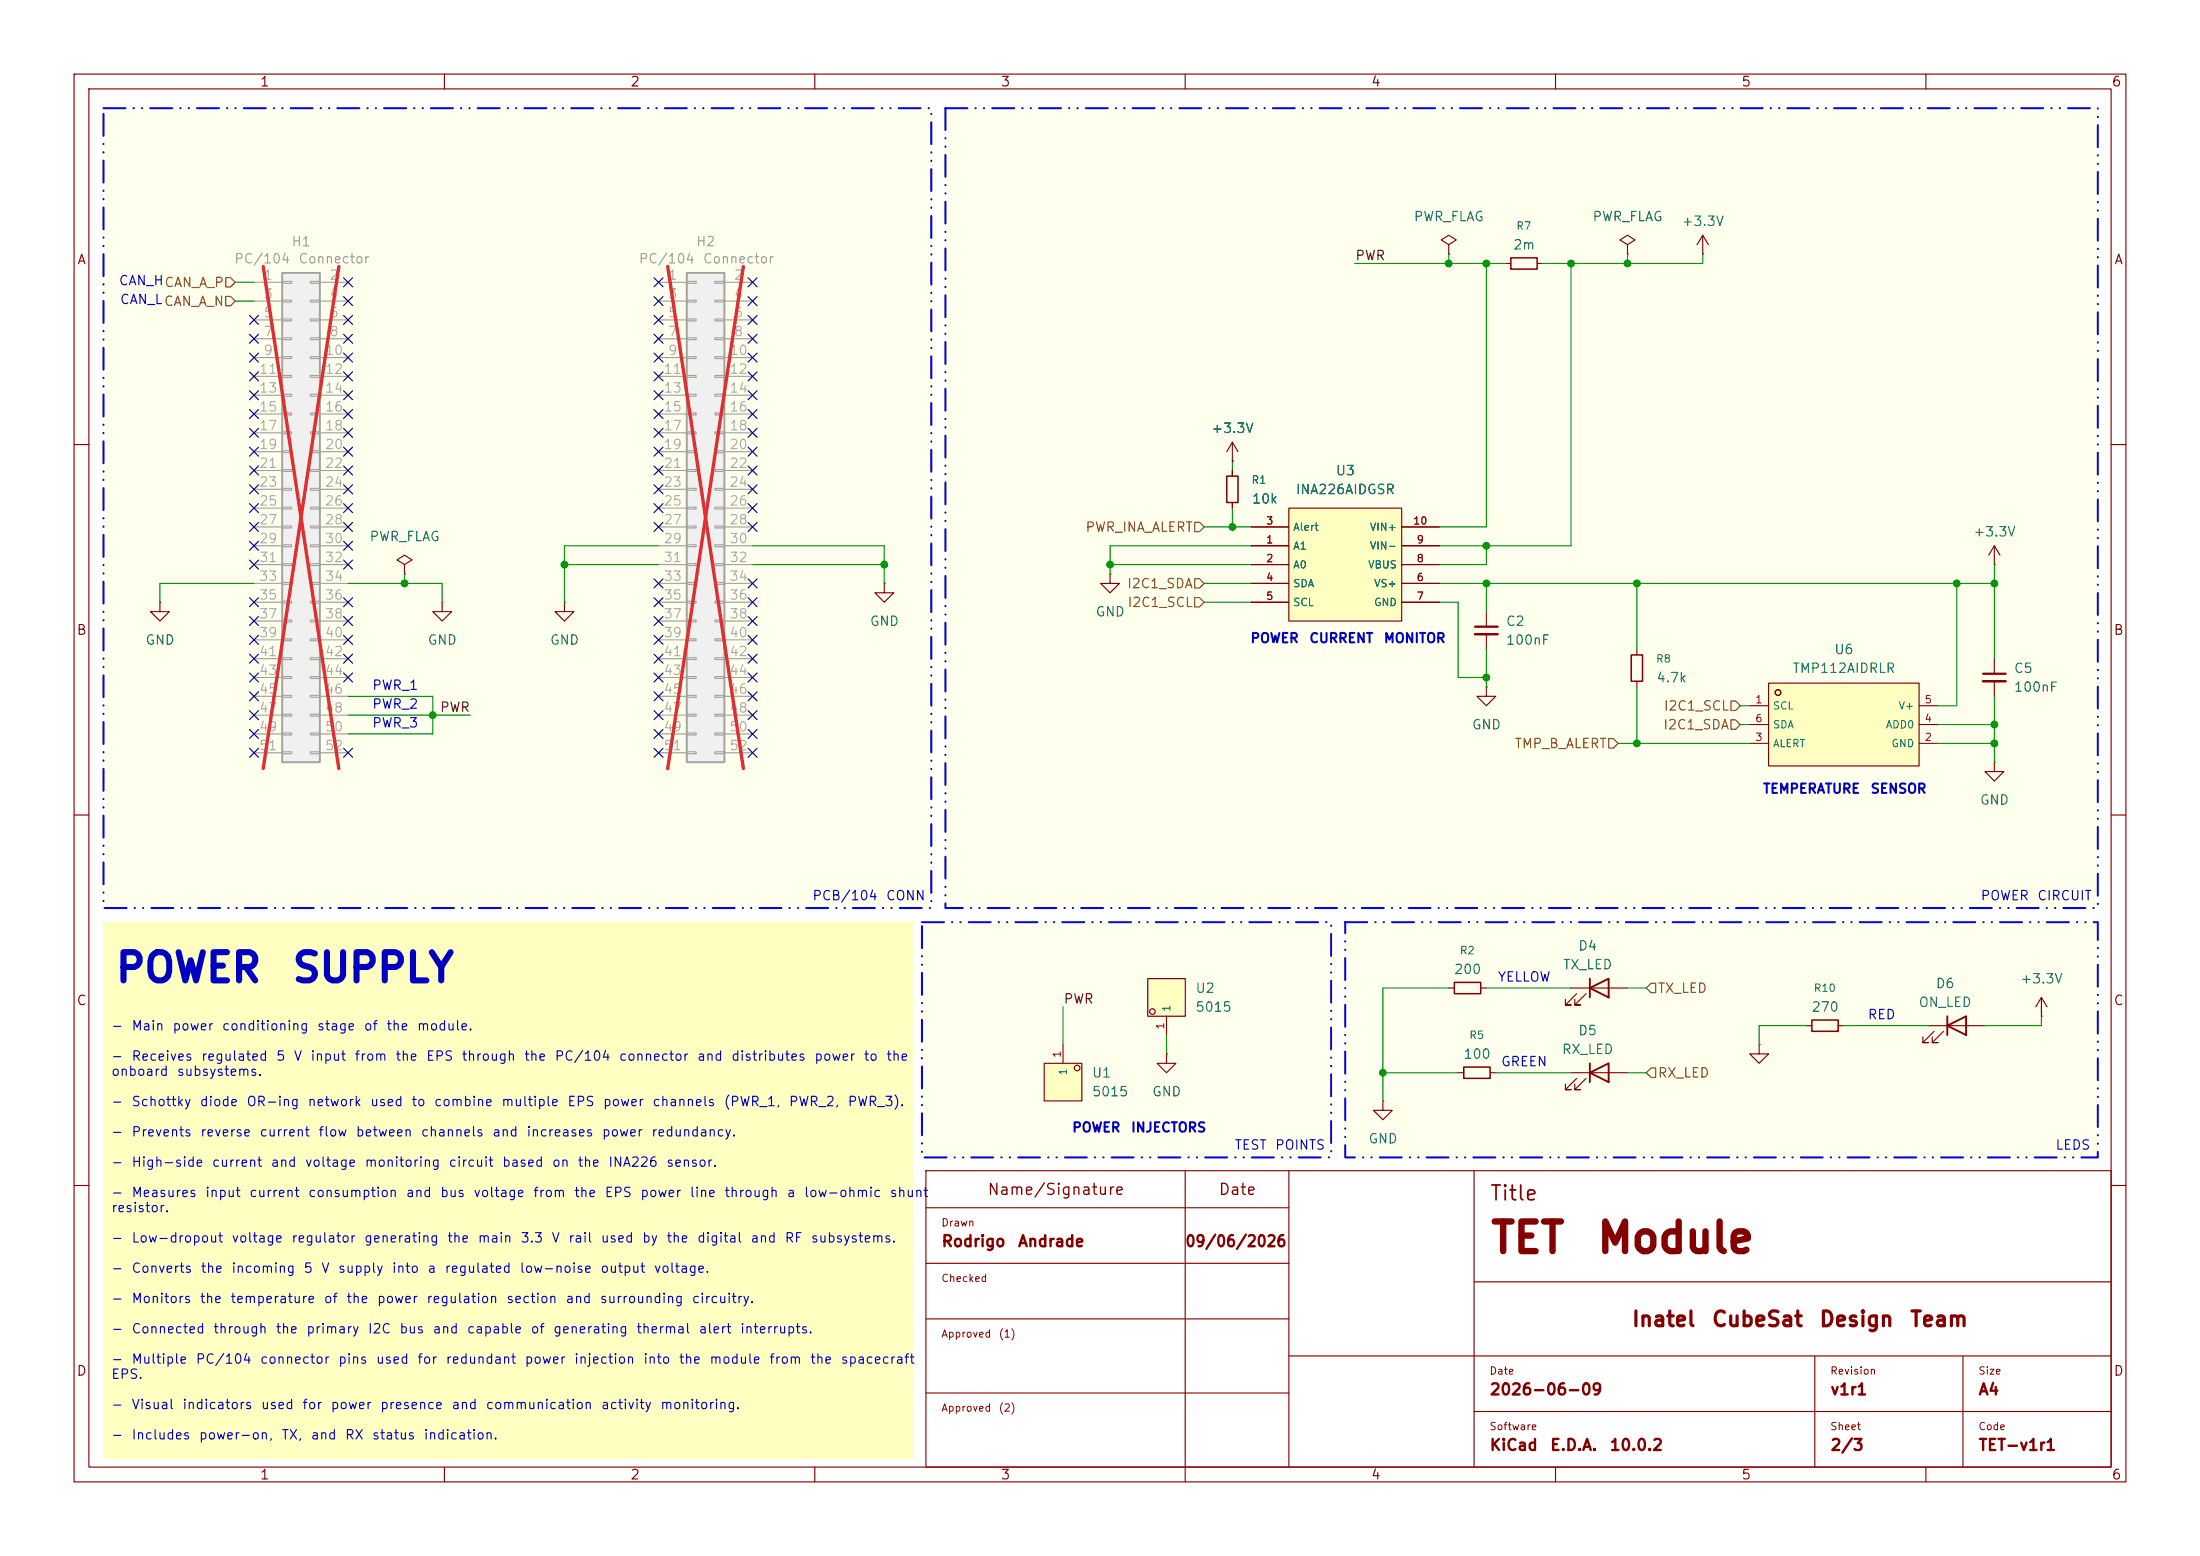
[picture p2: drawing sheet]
<svg xmlns="http://www.w3.org/2000/svg" width="297mm" height="210mm" viewBox="0 0 297 210" stroke-linecap="round" stroke-linejoin="round" font-family="sans-serif">
<g fill="none" stroke="#840000" stroke-width=".15">
<path d="M10 10h277v190h-277zM12 12h273v186h-273zM60 10v2M110 10v2M160 10v2M210 10v2M260 10v2M10 60h2M285 60h2M10 110h2M285 110h2M125 158h160v40h-160z"/>
<path d="M160 158v42M174 158v40M199 158v40M10 160h2M125 163h49M125 170.5h49M125 178h49M199 173h86M285 160h2M60 198v2M110 198v2M125 188h49"/>
<path d="M174 183h111M199 190.5h86M210 198v2M245 183v15M260 198v2M265 183v15"/>
</g>
<g fill="#ffffed">
<path d="M124.5 124.5h55.2v31.7h-55.2z"/>
<path d="M127.6 14.6h155.6v108h-155.6z"/>
</g>
<path d="M14 124.5h109.2v72.4h-109.2z" fill="#ffffc2"/>
<g fill="#ffffed">
<path d="M181.6 124.5h101.6v31.7h-101.6z"/>
<path d="M14 14.6h111.7v108h-111.7z"/>
</g>
<path d="M54.6 76.2l1-.6-1-.7-1 .7 1 .6v1.3M54.6 77.5h.1M149.9 77.5v1.2h1.2l-1.2 1.3-1.3-1.3h1.3M149.9 77.5h.1M76.2 81.3v1.3h1.3l-1.3 1.2-1.3-1.2h1.3M76.2 81.3h.1M196.8 144.8h.8M201.2 144.8h.7" fill="none" stroke="#840000" stroke-width=".15"/>
<path d="M197.6 144h3.6v1.5h-3.6z" fill="none" stroke="#840000" stroke-width=".2"/>
<path d="M38.1 36.8h5.1v66.1h-5.1z" fill="#f0f0f0"/>
<path d="M38.1 36.8h5.1v66.1h-5.1z" fill="none" stroke="#a1a1a1" stroke-width=".25"/>
<g fill="none" stroke="#a1a1a1" stroke-width=".15">
<path d="M34.3 38.1h3.8M38.1 38h1.3v.2h-1.3zM41.9 38h1.3v.2h-1.3zM43.2 38.1h3.8M34.3 40.6h3.8M34.3 43.2h3.8M34.3 45.7h3.8M34.3 48.3h3.8M34.3 50.8h3.8M34.3 53.3h3.8M34.3 55.9h3.8M34.3 58.4h3.8"/>
<path d="M38.1 40.5h1.3v.3h-1.3zM38.1 43.1h1.3v.2h-1.3zM38.1 45.6h1.3v.2h-1.3zM38.1 48.1h1.3v.3h-1.3zM38.1 50.7h1.3v.2h-1.3zM38.1 53.2h1.3v.3h-1.3zM38.1 55.8h1.3v.2h-1.3zM38.1 58.3h1.3v.2h-1.3zM41.9 40.5h1.3v.3h-1.3zM41.9 43.1h1.3v.2h-1.3zM41.9 45.6h1.3v.2h-1.3zM41.9 48.1h1.3v.3h-1.3z"/>
<path d="M41.9 50.7h1.3v.2h-1.3zM41.9 53.2h1.3v.3h-1.3zM41.9 55.8h1.3v.2h-1.3zM41.9 58.3h1.3v.2h-1.3zM43.2 40.6h3.8M43.2 43.2h3.8M43.2 45.7h3.8M43.2 48.3h3.8M43.2 50.8h3.8M43.2 53.3h3.8M43.2 55.9h3.8M43.2 58.4h3.8"/>
<path d="M34.3 61h3.8M34.3 63.5h3.8M34.3 66h3.8M34.3 68.6h3.8M34.3 71.1h3.8M34.3 73.7h3.8M34.3 76.2h3.8M34.3 78.7h3.8M38.1 60.8h1.3v.3h-1.3zM38.1 63.4h1.3v.2h-1.3zM38.1 65.9h1.3v.3h-1.3zM38.1 68.5h1.3v.2h-1.3z"/>
<path d="M38.1 71h1.3v.2h-1.3zM38.1 73.5h1.3v.3h-1.3zM38.1 76.1h1.3v.2h-1.3zM38.1 78.6h1.3v.3h-1.3zM41.9 60.8h1.3v.3h-1.3zM41.9 63.4h1.3v.2h-1.3zM41.9 65.9h1.3v.3h-1.3zM41.9 68.5h1.3v.2h-1.3zM41.9 71h1.3v.2h-1.3zM41.9 73.5h1.3v.3h-1.3zM41.9 76.1h1.3v.2h-1.3zM41.9 78.6h1.3v.3h-1.3z"/>
<path d="M43.2 61h3.8M43.2 63.5h3.8M43.2 66h3.8M43.2 68.6h3.8M43.2 71.1h3.8M43.2 73.7h3.8M43.2 76.2h3.8M43.2 78.7h3.8M34.3 81.3h3.8M34.3 83.8h3.8M34.3 86.4h3.8M34.3 88.9h3.8"/>
<path d="M34.3 91.4h3.8M34.3 94h3.8M34.3 96.5h3.8M34.3 99.1h3.8M38.1 81.2h1.3v.2h-1.3zM38.1 83.7h1.3v.2h-1.3zM38.1 86.2h1.3v.3h-1.3zM38.1 88.8h1.3v.2h-1.3zM38.1 91.3h1.3v.3h-1.3zM38.1 93.9h1.3v.2h-1.3zM38.1 96.4h1.3v.2h-1.3zM38.1 98.9h1.3v.3h-1.3z"/>
<path d="M41.9 81.2h1.3v.2h-1.3zM41.9 83.7h1.3v.2h-1.3zM41.9 86.2h1.3v.3h-1.3zM41.9 88.8h1.3v.2h-1.3zM41.9 91.3h1.3v.3h-1.3zM41.9 93.9h1.3v.2h-1.3zM41.9 96.4h1.3v.2h-1.3zM41.9 98.9h1.3v.3h-1.3zM43.2 81.3h3.8M43.2 83.8h3.8M43.2 86.4h3.8M43.2 88.9h3.8"/>
<path d="M43.2 91.4h3.8M43.2 94h3.8M43.2 96.5h3.8M43.2 99.1h3.8M34.3 101.6h3.8M38.1 101.5h1.3v.2h-1.3zM41.9 101.5h1.3v.2h-1.3zM43.2 101.6h3.8"/>
</g>
<path d="M35.5 36l10.2 67.7M45.7 36l-10.2 67.7" fill="none" stroke="#e12e31" stroke-width=".46"/>
<path d="M196.3 132.6h3.6v1.5h-3.6z" fill="none" stroke="#840000" stroke-width=".2"/>
<path d="M21.6 81.3v1.3h1.3l-1.3 1.2-1.3-1.2h1.3M21.6 81.3h.1M195.6 133.4h.7M199.9 133.4h.8M260.3 138.4h7.7M261.1 139.2l-1.5 1.5h.7h-.7v-.7M262.4 139.2l-1.5 1.5h.7h-.7v-.7" fill="none" stroke="#840000" stroke-width=".15"/>
<path d="M262.9 138.4l2.5-1.2v2.5zM262.9 137.2v2.5" fill="none" stroke="#840000" stroke-width=".25"/>
<path d="M141 143.5h5v5.1h-5z" fill="#ffffc2"/>
<circle cx="145.4" cy="144.1" r=".38" fill="#ffffc2" stroke="#ffffc2" stroke-width=".14"/>
<g fill="none" stroke="#840000" stroke-width=".15">
<path d="M200.7 92.7v1.3h1.2l-1.2 1.3-1.3-1.3h1.3M200.7 92.7h.1M200.7 82.6v2M200.7 85.6v2M141 143.5h5v5.1h-5zM143.5 141v2.5M157.5 142.2v1.3h1.2l-1.2 1.3-1.3-1.3h1.3M157.5 142.2h.1"/>
<circle cx="145.4" cy="144.1" r=".38"/>
</g>
<path d="M199.1 84.6h3.1" fill="none" stroke="#840000" stroke-width=".3"/>
<path d="M199.1 85.6h3.1" fill="none" stroke="#840000" stroke-width=".33"/>
<path d="M154.9 132.1h5.1v5.1h-5.1z" fill="#ffffc2"/>
<circle cx="155.6" cy="136.5" r=".38" fill="#ffffc2" stroke="#ffffc2" stroke-width=".14"/>
<g fill="none" stroke="#840000" stroke-width=".15">
<path d="M229.9 34.3h.1M229.9 31.8l-.8 1.2M229.9 31.8l.7 1.2M229.9 31.8v2.5M119.4 78.7v1.3h1.2l-1.2 1.3-1.3-1.3h1.3M119.4 78.7h.1M59.7 81.3v1.3h1.3l-1.3 1.2-1.3-1.2h1.3M59.7 81.3h.1M154.9 132.1h5.1v5.1h-5.1zM157.5 137.2v2.5M186.7 148.6v1.3h1.3l-1.3 1.2-1.3-1.2h1.3M186.7 148.6h.1"/>
<circle cx="155.6" cy="136.5" r=".38"/>
</g>
<path d="M92.7 36.8h5.1v66.1h-5.1z" fill="#f0f0f0"/>
<path d="M92.7 36.8h5.1v66.1h-5.1z" fill="none" stroke="#a1a1a1" stroke-width=".25"/>
<g fill="none" stroke="#a1a1a1" stroke-width=".15">
<path d="M88.9 38.1h3.8M92.7 38h1.3v.2h-1.3zM96.5 38h1.3v.2h-1.3zM97.8 38.1h3.8M88.9 40.6h3.8M88.9 43.2h3.8M88.9 45.7h3.8M88.9 48.3h3.8M88.9 50.8h3.8M88.9 53.3h3.8M88.9 55.9h3.8M88.9 58.4h3.8"/>
<path d="M92.7 40.5h1.3v.3h-1.3zM92.7 43.1h1.3v.2h-1.3zM92.7 45.6h1.3v.2h-1.3zM92.7 48.1h1.3v.3h-1.3zM92.7 50.7h1.3v.2h-1.3zM92.7 53.2h1.3v.3h-1.3zM92.7 55.8h1.3v.2h-1.3zM92.7 58.3h1.3v.2h-1.3zM96.5 40.5h1.3v.3h-1.3zM96.5 43.1h1.3v.2h-1.3zM96.5 45.6h1.3v.2h-1.3zM96.5 48.1h1.3v.3h-1.3z"/>
<path d="M96.5 50.7h1.3v.2h-1.3zM96.5 53.2h1.3v.3h-1.3zM96.5 55.8h1.3v.2h-1.3zM96.5 58.3h1.3v.2h-1.3zM97.8 40.6h3.8M97.8 43.2h3.8M97.8 45.7h3.8M97.8 48.3h3.8M97.8 50.8h3.8M97.8 53.3h3.8M97.8 55.9h3.8M97.8 58.4h3.8"/>
<path d="M88.9 61h3.8M88.9 63.5h3.8M88.9 66h3.8M88.9 68.6h3.8M88.9 71.1h3.8M88.9 73.7h3.8M88.9 76.2h3.8M88.9 78.7h3.8M92.7 60.8h1.3v.3h-1.3zM92.7 63.4h1.3v.2h-1.3zM92.7 65.9h1.3v.3h-1.3zM92.7 68.5h1.3v.2h-1.3z"/>
<path d="M92.7 71h1.3v.2h-1.3zM92.7 73.5h1.3v.3h-1.3zM92.7 76.1h1.3v.2h-1.3zM92.7 78.6h1.3v.3h-1.3zM96.5 60.8h1.3v.3h-1.3zM96.5 63.4h1.3v.2h-1.3zM96.5 65.9h1.3v.3h-1.3zM96.5 68.5h1.3v.2h-1.3zM96.5 71h1.3v.2h-1.3zM96.5 73.5h1.3v.3h-1.3zM96.5 76.1h1.3v.2h-1.3zM96.5 78.6h1.3v.3h-1.3z"/>
<path d="M97.8 61h3.8M97.8 63.5h3.8M97.8 66h3.8M97.8 68.6h3.8M97.8 71.1h3.8M97.8 73.7h3.8M97.8 76.2h3.8M97.8 78.7h3.8M88.9 81.3h3.8M88.9 83.8h3.8M88.9 86.4h3.8M88.9 88.9h3.8"/>
<path d="M88.9 91.4h3.8M88.9 94h3.8M88.9 96.5h3.8M88.9 99.1h3.8M92.7 81.2h1.3v.2h-1.3zM92.7 83.7h1.3v.2h-1.3zM92.7 86.2h1.3v.3h-1.3zM92.7 88.8h1.3v.2h-1.3zM92.7 91.3h1.3v.3h-1.3zM92.7 93.9h1.3v.2h-1.3zM92.7 96.4h1.3v.2h-1.3zM92.7 98.9h1.3v.3h-1.3z"/>
<path d="M96.5 81.2h1.3v.2h-1.3zM96.5 83.7h1.3v.2h-1.3zM96.5 86.2h1.3v.3h-1.3zM96.5 88.8h1.3v.2h-1.3zM96.5 91.3h1.3v.3h-1.3zM96.5 93.9h1.3v.2h-1.3zM96.5 96.4h1.3v.2h-1.3zM96.5 98.9h1.3v.3h-1.3zM97.8 81.3h3.8M97.8 83.8h3.8M97.8 86.4h3.8M97.8 88.9h3.8"/>
<path d="M97.8 91.4h3.8M97.8 94h3.8M97.8 96.5h3.8M97.8 99.1h3.8M88.9 101.6h3.8M92.7 101.5h1.3v.2h-1.3zM96.5 101.5h1.3v.2h-1.3zM97.8 101.6h3.8"/>
</g>
<path d="M90.1 36l10.3 67.7M100.4 36l-10.3 67.7" fill="none" stroke="#e12e31" stroke-width=".46"/>
<path d="M204 34.8h3.5v1.5h-3.5z" fill="none" stroke="#840000" stroke-width=".2"/>
<path d="M203.2 35.6h.8M207.5 35.6h.8M275.6 137.2h.1M275.6 134.6l-.8 1.3M275.6 134.6l.8 1.3M275.6 134.6v2.6" fill="none" stroke="#840000" stroke-width=".15"/>
<path d="M238.8 92.2h20.3v11.2h-20.3z" fill="#ffffc2"/>
<circle cx="240" cy="93.5" r=".38" fill="#ffffc2" stroke="#ffffc2" stroke-width=".14"/>
<g fill="none" stroke="#840000" stroke-width=".15">
<path d="M195.6 33l1-.6-1-.6-1 .6 1 .6v1.3M195.6 34.3h.1M219.7 33l1-.6-1-.6-1 .6 1 .6v1.3M219.7 34.3h.1M166.4 59.7l-.8 1.3M166.4 59.7l.7 1.3M166.4 59.7v2.5M166.4 62.2h.1M166.4 63.5v.8M166.4 67.8v.8M269.2 76.2h.1M269.2 73.7v2.5"/>
<path d="M269.2 73.7l-.7 1.2M269.2 73.7l.8 1.2M221 87.6v.8M221 91.9v.8M236.2 95.3h2.6M236.2 97.8h2.6M238.8 92.2h20.3v11.2h-20.3zM259.1 95.3h2.5M259.1 97.8h2.5M269.2 88.9v2M269.2 91.9v2.1M236.2 100.3h2.6"/>
<path d="M259.1 100.3h2.5M269.2 102.9v1.2h1.3l-1.3 1.3-1.2-1.3h1.2M269.2 102.9h.1"/>
<circle cx="240" cy="93.5" r=".38"/>
</g>
<path d="M267.7 90.9h3.1" fill="none" stroke="#840000" stroke-width=".3"/>
<path d="M267.7 91.9h3.1" fill="none" stroke="#840000" stroke-width=".33"/>
<path d="M165.6 64.3h1.5v3.5h-1.5zM220.2 88.4h1.5v3.5h-1.5z" fill="none" stroke="#840000" stroke-width=".2"/>
<path d="M174 68.6h15.2v15.2h-15.2z" fill="#ffffc2"/>
<g fill="none" stroke="#840000" stroke-width=".15">
<path d="M166.4 62.2h.1M166.4 63.5v.8M166.4 67.8v.8M168.9 73.7h5.1M168.9 76.2h5.1M168.9 71.1h5.1M168.9 78.7h5.1M174 68.6h15.2v15.2h-15.2zM189.2 73.7h5.1M189.2 76.2h5.1M189.2 71.1h5.1M189.2 78.7h5.1"/>
<path d="M168.9 81.3h5.1M189.2 81.3h5.1M212.1 133.4h7.6M212.9 134.1l-1.6 1.5h.8h-.8v-.7M214.1 134.1l-1.5 1.5h.8h-.8v-.7M243.8 138.4h.8M248.2 138.4h.7M212.1 144.8h7.6M212.9 145.5l-1.6 1.6h.8h-.8v-.8M214.1 145.5l-1.5 1.6h.8h-.8v-.8M237.5 141v1.2h1.3l-1.3 1.3-1.3-1.3h1.3M237.5 141h.1"/>
</g>
<path d="M214.6 133.4l2.6-1.3v2.5zM214.6 132.1v2.5M214.6 144.8l2.6-1.3v2.6zM214.6 143.5v2.6" fill="none" stroke="#840000" stroke-width=".25"/>
<path d="M244.6 137.7h3.6v1.5h-3.6z" fill="none" stroke="#840000" stroke-width=".2"/>
<path d="M30.5 37.5h.6l.6 .6-.6 .6h-.6zM30.5 40h.6l.6 .6-.6 .7h-.6zM161.3 70.5h.6l.7 .6-.7 .7h-.6zM161.3 78.1h.6l.7 .6-.7 .7h-.6zM161.3 80.6h.6l.7 .7-.7 .6h-.6zM217.2 99.7h.6l.6 .6-.6 .7h-.6zM233.7 94.6h.6l.6 .7-.6 .6h-.6zM233.7 97.2h.6l.6 .6-.6 .6h-.6zM222.9 132.7h.6v1.3h-.6l-.7-.6zM222.9 144.1h.6v1.3h-.6l-.7-.6z" fill="none" stroke="#725600" stroke-width=".15"/>
<g fill="none" stroke="#009600" stroke-width=".15">
<path d="M31.7 38.1h2.6M182.9 35.6h20.3M195.6 34.3v1.3M200.7 35.6v35.5h-6.4M212.1 35.6v38.1h-17.8M219.7 34.3v1.3M229.9 34.3v1.3h-21.6M31.7 40.6h2.6M34.3 78.7h-12.7v2.6M47 78.7h12.7v2.6M54.6 77.5v1.2M76.2 76.2h12.7"/>
<path d="M88.9 73.7h-12.7v7.6M101.6 73.7h17.8v5M101.6 76.2h17.8M149.9 76.2h19M162.6 78.7h6.3M162.6 71.1h6.3M166.4 62.2v1.3M166.4 68.6v2.5M168.9 73.7h-19v3.8M194.3 78.7h74.9M200.7 73.7v2.5h-6.4M200.7 78.7v3.9"/>
<path d="M221 78.7v8.9M264.2 78.7v16.6h-2.6M269.2 76.2v12.7M47 94h11.4v5.1h-11.4M47 96.5h16.5M162.6 81.3h6.3M194.3 81.3h2.5v10.1h3.9M200.7 87.6v5.1M221 92.7v7.6M234.9 97.8h1.3M234.9 95.3h1.3M261.6 97.8h7.6"/>
<path d="M269.2 94v8.9M218.4 100.3h17.8M261.6 100.3h7.6M143.5 135.9v5.1M157.5 139.7v2.5M195.6 133.4h-8.9v15.2M200.7 133.4h11.4M219.7 133.4h2.5M243.8 138.4h-6.3v2.6M248.9 138.4h11.4M275.6 137.2v1.2h-7.6M186.7 144.8h10.1"/>
<path d="M201.9 144.8h10.2M219.7 144.8h2.5"/>
</g>
<g fill="none" stroke="#000084" stroke-width=".15">
<path d="M46.4 37.5l1.2 1.2M47.6 37.5l-1.2 1.2M88.3 37.5l1.2 1.2M89.5 37.5l-1.2 1.2M101 37.5l1.2 1.2M102.2 37.5l-1.2 1.2M33.7 47.7l1.2 1.2M33.7 50.2l1.2 1.2M33.7 52.7l1.2 1.2M33.7 42.6l1.2 1.2M33.7 57.8l1.2 1.2M33.7 45.1l1.2 1.2"/>
<path d="M33.7 55.3l1.2 1.2M34.9 47.7l-1.2 1.2M34.9 50.2l-1.2 1.2M34.9 57.8l-1.2 1.2M34.9 45.1l-1.2 1.2M34.9 55.3l-1.2 1.2M34.9 52.7l-1.2 1.2M34.9 42.6l-1.2 1.2M46.4 57.8l1.2 1.2M46.4 55.3l1.2 1.2M46.4 50.2l1.2 1.2M46.4 45.1l1.2 1.2"/>
<path d="M46.4 52.7l1.2 1.2M46.4 47.7l1.2 1.2M46.4 40l1.2 1.2M46.4 42.6l1.2 1.2M47.6 57.8l-1.2 1.2M47.6 55.3l-1.2 1.2M47.6 50.2l-1.2 1.2M47.6 52.7l-1.2 1.2M47.6 45.1l-1.2 1.2M47.6 47.7l-1.2 1.2M47.6 42.6l-1.2 1.2M47.6 40l-1.2 1.2"/>
<path d="M88.3 40l1.2 1.2M88.3 42.6l1.2 1.2M88.3 45.1l1.2 1.2M88.3 57.8l1.2 1.2M88.3 47.7l1.2 1.2M88.3 55.3l1.2 1.2M88.3 50.2l1.2 1.2M88.3 52.7l1.2 1.2M89.5 50.2l-1.2 1.2M89.5 40l-1.2 1.2M89.5 42.6l-1.2 1.2M89.5 45.1l-1.2 1.2"/>
<path d="M89.5 57.8l-1.2 1.2M89.5 52.7l-1.2 1.2M89.5 55.3l-1.2 1.2M89.5 47.7l-1.2 1.2M101 42.6l1.2 1.2M101 52.7l1.2 1.2M101 45.1l1.2 1.2M101 57.8l1.2 1.2M101 55.3l1.2 1.2M101 40l1.2 1.2M101 50.2l1.2 1.2M101 47.7l1.2 1.2"/>
<path d="M102.2 42.6l-1.2 1.2M102.2 52.7l-1.2 1.2M102.2 45.1l-1.2 1.2M102.2 57.8l-1.2 1.2M102.2 50.2l-1.2 1.2M102.2 47.7l-1.2 1.2M102.2 55.3l-1.2 1.2M102.2 40l-1.2 1.2M33.7 60.4l1.2 1.2M33.7 73.1l1.2 1.2M33.7 68l1.2 1.2M33.7 62.9l1.2 1.2"/>
<path d="M33.7 65.4l1.2 1.2M33.7 75.6l1.2 1.2M33.7 70.5l1.2 1.2M34.9 75.6l-1.2 1.2M34.9 70.5l-1.2 1.2M34.9 60.4l-1.2 1.2M34.9 73.1l-1.2 1.2M34.9 68l-1.2 1.2M34.9 62.9l-1.2 1.2M34.9 65.4l-1.2 1.2M46.4 68l1.2 1.2M46.4 62.9l1.2 1.2"/>
<path d="M46.4 73.1l1.2 1.2M46.4 65.4l1.2 1.2M46.4 75.6l1.2 1.2M46.4 70.5l1.2 1.2M46.4 60.4l1.2 1.2M47.6 68l-1.2 1.2M47.6 62.9l-1.2 1.2M47.6 73.1l-1.2 1.2M47.6 65.4l-1.2 1.2M47.6 75.6l-1.2 1.2M47.6 70.5l-1.2 1.2M47.6 60.4l-1.2 1.2"/>
<path d="M88.3 65.4l1.2 1.2M88.3 78.1l1.2 1.2M88.3 70.5l1.2 1.2M88.3 68l1.2 1.2M88.3 62.9l1.2 1.2M88.3 60.4l1.2 1.2M89.5 65.4l-1.2 1.2M89.5 78.1l-1.2 1.2M89.5 70.5l-1.2 1.2M89.5 68l-1.2 1.2M89.5 62.9l-1.2 1.2M89.5 60.4l-1.2 1.2"/>
<path d="M101 68l1.2 1.2M101 78.1l1.2 1.2M101 65.4l1.2 1.2M101 62.9l1.2 1.2M101 70.5l1.2 1.2M101 60.4l1.2 1.2M102.2 70.5l-1.2 1.2M102.2 68l-1.2 1.2M102.2 78.1l-1.2 1.2M102.2 65.4l-1.2 1.2M102.2 62.9l-1.2 1.2M102.2 60.4l-1.2 1.2"/>
<path d="M33.7 95.9l1.2 1.2M33.7 88.3l1.2 1.2M33.7 90.8l1.2 1.2M33.7 85.8l1.2 1.2M33.7 93.4l1.2 1.2M33.7 80.7l1.2 1.2M33.7 83.2l1.2 1.2M33.7 98.5l1.2 1.2M34.9 80.7l-1.2 1.2M34.9 85.8l-1.2 1.2M34.9 88.3l-1.2 1.2M34.9 83.2l-1.2 1.2"/>
<path d="M34.9 95.9l-1.2 1.2M34.9 90.8l-1.2 1.2M34.9 93.4l-1.2 1.2M34.9 98.5l-1.2 1.2M46.4 80.7l1.2 1.2M46.4 83.2l1.2 1.2M46.4 90.8l1.2 1.2M46.4 88.3l1.2 1.2M46.4 85.8l1.2 1.2M47.6 83.2l-1.2 1.2M47.6 80.7l-1.2 1.2M47.6 90.8l-1.2 1.2"/>
<path d="M47.6 88.3l-1.2 1.2M47.6 85.8l-1.2 1.2M88.3 80.7l1.2 1.2M88.3 83.2l1.2 1.2M88.3 88.3l1.2 1.2M88.3 85.8l1.2 1.2M88.3 98.5l1.2 1.2M88.3 90.8l1.2 1.2M88.3 95.9l1.2 1.2M88.3 93.4l1.2 1.2M89.5 80.7l-1.2 1.2M89.5 83.2l-1.2 1.2"/>
<path d="M89.5 88.3l-1.2 1.2M89.5 93.4l-1.2 1.2M89.5 98.5l-1.2 1.2M89.5 90.8l-1.2 1.2M89.5 85.8l-1.2 1.2M89.5 95.9l-1.2 1.2M101 95.9l1.2 1.2M101 80.7l1.2 1.2M101 85.8l1.2 1.2M101 93.4l1.2 1.2M101 83.2l1.2 1.2M101 88.3l1.2 1.2"/>
<path d="M101 90.8l1.2 1.2M101 98.5l1.2 1.2M102.2 80.7l-1.2 1.2M102.2 85.8l-1.2 1.2M102.2 88.3l-1.2 1.2M102.2 93.4l-1.2 1.2M102.2 83.2l-1.2 1.2M102.2 90.8l-1.2 1.2M102.2 95.9l-1.2 1.2M102.2 98.5l-1.2 1.2M33.7 101l1.2 1.2M34.9 101l-1.2 1.2"/>
<path d="M46.4 101l1.2 1.2M47.6 101l-1.2 1.2M88.3 101l1.2 1.2M89.5 101l-1.2 1.2M101 101l1.2 1.2M102.2 101l-1.2 1.2"/>
</g>
<path d="M14 14.6h111.7v108h-111.7zM127.6 14.6h155.6v108h-155.6zM124.5 124.5h55.2v31.7h-55.2zM181.6 124.5h101.6v31.7h-101.6z" fill="none" stroke="#00f" stroke-width=".27" stroke-dasharray="3 1.1 .1 1.1 .1 1.1"/>
<g fill="#009600" stroke="#009600" stroke-width=".14">
<circle cx="200.7" cy="78.7" r=".46"/>
<circle cx="200.7" cy="91.4" r=".46"/>
<circle cx="166.4" cy="71.1" r=".46"/>
<circle cx="149.9" cy="76.2" r=".46"/>
<circle cx="200.7" cy="73.7" r=".46"/>
<circle cx="186.7" cy="144.8" r=".46"/>
<circle cx="54.6" cy="78.7" r=".46"/>
<circle cx="58.4" cy="96.5" r=".46"/>
<circle cx="76.2" cy="76.2" r=".46"/>
<circle cx="119.4" cy="76.2" r=".46"/>
<circle cx="221" cy="100.3" r=".46"/>
<circle cx="269.2" cy="97.8" r=".46"/>
<circle cx="264.2" cy="78.7" r=".46"/>
<circle cx="269.2" cy="100.3" r=".46"/>
<circle cx="269.2" cy="78.7" r=".46"/>
<circle cx="219.7" cy="35.6" r=".46"/>
<circle cx="200.7" cy="35.6" r=".46"/>
<circle cx="195.6" cy="35.6" r=".46"/>
<circle cx="212.1" cy="35.6" r=".46"/>
<circle cx="221" cy="78.7" r=".46"/>
</g>
<g font-size="4" fill="#840000">
<text x="201" y="170.1">TET</text>
<text x="215.4" y="170.1">Module</text>
</g>
<g font-size="3.8" fill="#0000c2">
<text x="15.4" y="133.5">POWER</text>
<text x="39.2" y="133.5">SUPPLY</text>
</g>
<g font-size="2" fill="#840000">
<text x="201" y="162.5">Title</text>
<text x="220.2" y="179.5">Inatel</text>
<text x="231" y="179.5">CubeSat</text>
<text x="245.5" y="179.5">Design</text>
<text x="257.7" y="179.5">Team</text>
</g>
<g font-size="1.5" fill="#840000">
<text x="133.2" y="161.7">Name/Signature</text>
<text x="164.4" y="161.7">Date</text>
<text x="127" y="168.7">Rodrigo</text>
<text x="137.3" y="168.7">Andrade</text>
<text x="159.9" y="168.7">09/06/2026</text>
<text x="201" y="188.7">2026-06-09</text>
<text x="247" y="188.7">v1r1</text>
<text x="267" y="188.7">A4</text>
<text x="201" y="196.2">KiCad</text>
<text x="209.2" y="196.2">E.D.A.</text>
<text x="217.2" y="196.2">10.0.2</text>
<text x="247" y="196.2">2/3</text>
<text x="267" y="196.2">TET-v1r1</text>
</g>
<g font-size="1.3" fill="#840000">
<text x="35" y="12">1</text>
<text x="85" y="12">2</text>
<text x="135" y="12">3</text>
<text x="185" y="12">4</text>
<text x="235" y="12">5</text>
<text x="285" y="12">6</text>
<text x="10.3" y="36">A</text>
<text x="285.3" y="36">A</text>
<text x="10.3" y="86">B</text>
<text x="285.3" y="86">B</text>
<text x="10.3" y="136">C</text>
<text x="285.3" y="136">C</text>
<text x="10.3" y="186">D</text>
<text x="285.3" y="186">D</text>
<text x="35" y="200">1</text>
<text x="85" y="200">2</text>
<text x="135" y="200">3</text>
<text x="185" y="200">4</text>
<text x="235" y="200">5</text>
<text x="285" y="200">6</text>
</g>
<g font-size="1.3" fill="#989898">
<text x="31.5" y="35.9">PC/104</text>
<text x="39.3" y="33.6">H1</text>
<text x="40.2" y="35.9">Connector</text>
<text x="86.1" y="35.9">PC/104</text>
<text x="93.9" y="33.6">H2</text>
<text x="94.8" y="35.9">Connector</text>
</g>
<g font-size="1.3" fill="#0f0f0f">
<text x="182.9" y="35.4">PWR</text>
<text x="59.3" y="96.4">PWR</text>
<text x="143.5" y="135.8">PWR</text>
</g>
<g font-size="1.3" fill="#006464">
<text x="190.8" y="30.2">PWR_FLAG</text>
<text x="204.2" y="34">2m</text>
<text x="214.9" y="30.2">PWR_FLAG</text>
<text x="226.9" y="30.8">+3.3V</text>
<text x="163.4" y="58.8">+3.3V</text>
<text x="180.2" y="64.5">U3</text>
<text x="168.9" y="68.3">10k</text>
<text x="174.8" y="67">INA226AIDGSR</text>
<text x="49.8" y="73.4">PWR_FLAG</text>
<text x="266.3" y="72.7">+3.3V</text>
<text x="147.8" y="83.5">GND</text>
<text x="19.6" y="87.3">GND</text>
<text x="57.7" y="87.3">GND</text>
<text x="74.2" y="87.3">GND</text>
<text x="117.3" y="84.8">GND</text>
<text x="203.2" y="84.8">C2</text>
<text x="203.2" y="87.3">100nF</text>
<text x="247.5" y="88.6">U6</text>
<text x="223.5" y="92.4">4.7k</text>
<text x="241.9" y="91.1">TMP112AIDRLR</text>
<text x="271.8" y="91.1">C5</text>
<text x="271.8" y="93.7">100nF</text>
<text x="198.6" y="98.8">GND</text>
<text x="267.2" y="108.9">GND</text>
<text x="196.2" y="131.8">200</text>
<text x="210.9" y="131.1">TX_LED</text>
<text x="213" y="128.6">D4</text>
<text x="161.3" y="134.3">U2</text>
<text x="161.3" y="136.9">5015</text>
<text x="244.5" y="136.9">270</text>
<text x="258.9" y="136.2">ON_LED</text>
<text x="261.2" y="133.7">D6</text>
<text x="272.6" y="133.1">+3.3V</text>
<text x="197.5" y="143.2">100</text>
<text x="210.8" y="142.6">RX_LED</text>
<text x="213" y="140">D5</text>
<text x="147.3" y="145.8">U1</text>
<text x="147.3" y="148.3">5015</text>
<text x="155.4" y="148.3">GND</text>
<text x="184.7" y="154.6">GND</text>
</g>
<g font-size="1.3" fill="#0000c2">
<text x="16" y="38.8">CAN_HCAN_A_P</text>
<text x="16.1" y="41.4">CAN_LCAN_A_N</text>
<text x="168.7" y="87.1">POWER</text>
<text x="176.7" y="87.1">CURRENT</text>
<text x="186.7" y="87.1">MONITOR</text>
<text x="50.2" y="93.4">PWR_1</text>
<text x="50.2" y="96">PWR_2</text>
<text x="50.2" y="98.5">PWR_3</text>
<text x="237.9" y="107.4">TEMPERATURE</text>
<text x="252.4" y="107.4">SENSOR</text>
<text x="109.6" y="121.8">PCB/104</text>
<text x="119.5" y="121.8">CONN</text>
<text x="267.3" y="121.8">POWER</text>
<text x="274.9" y="121.8">CIRCUIT</text>
<text x="202.1" y="132.8">YELLOW</text>
<text x="252.1" y="137.9">RED</text>
<text x="14.9" y="139.4">-</text>
<text x="14.9" y="143.5">-</text>
<text x="17.7" y="139.4">Main</text>
<text x="17.7" y="143.5">Receives</text>
<text x="23.2" y="139.4">power</text>
<text x="27.1" y="143.5">regulated</text>
<text x="29.9" y="139.4">conditioning</text>
<text x="37.2" y="143.5">5</text>
<text x="39.6" y="143.5">V</text>
<text x="41.8" y="143.5">input</text>
<text x="42.7" y="139.4">stage</text>
<text x="47.8" y="143.5">from</text>
<text x="49" y="139.4">of</text>
<text x="52.1" y="139.4">the</text>
<text x="53.3" y="143.5">the</text>
<text x="56.2" y="139.4">module.</text>
<text x="57.4" y="143.5">EPS</text>
<text x="62.2" y="143.5">through</text>
<text x="70.7" y="143.5">the</text>
<text x="74.8" y="143.5">PC/104</text>
<text x="83.5" y="143.5">connector</text>
<text x="94" y="143.5">and</text>
<text x="98.6" y="143.5">distributes</text>
<text x="109.8" y="143.5">power</text>
<text x="116.5" y="143.5">to</text>
<text x="119.6" y="143.5">the</text>
<text x="14.9" y="145.5">onboard</text>
<text x="14.9" y="149.6">-</text>
<text x="17.7" y="149.6">Schottky</text>
<text x="23.8" y="145.5">subsystems.</text>
<text x="26.9" y="149.6">diode</text>
<text x="33.2" y="149.6">OR-ing</text>
<text x="41.4" y="149.6">network</text>
<text x="49.9" y="149.6">used</text>
<text x="55.5" y="149.6">to</text>
<text x="58.5" y="149.6">combine</text>
<text x="67.6" y="149.6">multiple</text>
<text x="76.5" y="149.6">EPS</text>
<text x="81.3" y="149.6">power</text>
<text x="88" y="149.6">channels</text>
<text x="97.6" y="149.6">(PWR_1,</text>
<text x="106.4" y="149.6">PWR_2,</text>
<text x="114.3" y="149.6">PWR_3).</text>
<text x="202.6" y="144.2">GREEN</text>
<text x="14.9" y="153.7">-</text>
<text x="17.7" y="153.7">Prevents</text>
<text x="26.9" y="153.7">reverse</text>
<text x="34.9" y="153.7">current</text>
<text x="42.9" y="153.7">flow</text>
<text x="47.9" y="153.7">between</text>
<text x="56.7" y="153.7">channels</text>
<text x="66.4" y="153.7">and</text>
<text x="71" y="153.7">increases</text>
<text x="81.2" y="153.7">power</text>
<text x="87.8" y="153.7">redundancy.</text>
<text x="144.6" y="153.1">POWER</text>
<text x="152.6" y="153.1">INJECTORS</text>
<text x="166.6" y="155.5">TEST</text>
<text x="172" y="155.5">POINTS</text>
<text x="277.4" y="155.5">LEDS</text>
<text x="14.9" y="157.8">-</text>
<text x="14.9" y="161.9">-</text>
<text x="17.7" y="157.8">High-side</text>
<text x="17.7" y="161.9">Measures</text>
<text x="27.6" y="161.9">input</text>
<text x="28.5" y="157.8">current</text>
<text x="33.6" y="161.9">current</text>
<text x="36.5" y="157.8">and</text>
<text x="41.1" y="157.8">voltage</text>
<text x="41.5" y="161.9">consumption</text>
<text x="49.1" y="157.8">monitoring</text>
<text x="54.7" y="161.9">and</text>
<text x="59.3" y="161.9">bus</text>
<text x="60.5" y="157.8">circuit</text>
<text x="63.8" y="161.9">voltage</text>
<text x="67.7" y="157.8">based</text>
<text x="71.9" y="161.9">from</text>
<text x="74.4" y="157.8">on</text>
<text x="77.4" y="161.9">the</text>
<text x="77.9" y="157.8">the</text>
<text x="81.5" y="161.9">EPS</text>
<text x="82" y="157.8">INA226</text>
<text x="86.3" y="161.9">power</text>
<text x="89.8" y="157.8">sensor.</text>
<text x="93" y="161.9">line</text>
<text x="97.7" y="161.9">through</text>
<text x="106.1" y="161.9">a</text>
<text x="108.4" y="161.9">low-ohmic</text>
<text x="120" y="161.9">shunt</text>
<text x="14.9" y="163.9">resistor.</text>
<text x="14.9" y="168">-</text>
<text x="14.9" y="172.1">-</text>
<text x="17.7" y="168">Low-dropout</text>
<text x="17.7" y="172.1">Converts</text>
<text x="27" y="172.1">the</text>
<text x="31.1" y="172.1">incoming</text>
<text x="31.2" y="168">voltage</text>
<text x="39.2" y="168">regulator</text>
<text x="40.9" y="172.1">5</text>
<text x="43.3" y="172.1">V</text>
<text x="45.5" y="172.1">supply</text>
<text x="49.1" y="168">generating</text>
<text x="52.8" y="172.1">into</text>
<text x="57.6" y="172.1">a</text>
<text x="59.9" y="172.1">regulated</text>
<text x="60.3" y="168">the</text>
<text x="64.4" y="168">main</text>
<text x="70.1" y="172.1">low-noise</text>
<text x="70.2" y="168">3.3</text>
<text x="74.4" y="168">V</text>
<text x="76.6" y="168">rail</text>
<text x="81" y="172.1">output</text>
<text x="81" y="168">used</text>
<text x="86.6" y="168">by</text>
<text x="88.2" y="172.1">voltage.</text>
<text x="89.9" y="168">the</text>
<text x="94" y="168">digital</text>
<text x="101.2" y="168">and</text>
<text x="105.8" y="168">RF</text>
<text x="109.4" y="168">subsystems.</text>
<text x="14.9" y="176.2">-</text>
<text x="17.7" y="176.2">Monitors</text>
<text x="26.9" y="176.2">the</text>
<text x="31" y="176.2">temperature</text>
<text x="43.6" y="176.2">of</text>
<text x="46.7" y="176.2">the</text>
<text x="50.8" y="176.2">power</text>
<text x="57.5" y="176.2">regulation</text>
<text x="68.3" y="176.2">section</text>
<text x="76.3" y="176.2">and</text>
<text x="80.9" y="176.2">surrounding</text>
<text x="93.3" y="176.2">circuitry.</text>
<text x="14.9" y="180.3">-</text>
<text x="14.9" y="184.4">-</text>
<text x="17.7" y="180.3">Connected</text>
<text x="17.7" y="184.4">Multiple</text>
<text x="26.3" y="184.4">PC/104</text>
<text x="28.7" y="180.3">through</text>
<text x="35" y="184.4">connector</text>
<text x="37.1" y="180.3">the</text>
<text x="41.3" y="180.3">primary</text>
<text x="45.5" y="184.4">pins</text>
<text x="49.6" y="180.3">I2C</text>
<text x="50.7" y="184.4">used</text>
<text x="53.8" y="180.3">bus</text>
<text x="56.2" y="184.4">for</text>
<text x="58.3" y="180.3">and</text>
<text x="60.1" y="184.4">redundant</text>
<text x="62.9" y="180.3">capable</text>
<text x="70.7" y="184.4">power</text>
<text x="71.5" y="180.3">of</text>
<text x="74.6" y="180.3">generating</text>
<text x="77.4" y="184.4">injection</text>
<text x="85.8" y="180.3">thermal</text>
<text x="86.7" y="184.4">into</text>
<text x="91.5" y="184.4">the</text>
<text x="94.2" y="180.3">alert</text>
<text x="95.7" y="184.4">module</text>
<text x="99.8" y="180.3">interrupts.</text>
<text x="103.7" y="184.4">from</text>
<text x="109.3" y="184.4">the</text>
<text x="113.4" y="184.4">spacecraft</text>
<text x="14.9" y="186.4">EPS.</text>
<text x="14.9" y="190.5">-</text>
<text x="17.7" y="190.5">Visual</text>
<text x="24.5" y="190.5">indicators</text>
<text x="35.1" y="190.5">used</text>
<text x="40.7" y="190.5">for</text>
<text x="44.5" y="190.5">power</text>
<text x="51.2" y="190.5">presence</text>
<text x="60.9" y="190.5">and</text>
<text x="65.5" y="190.5">communication</text>
<text x="81" y="190.5">activity</text>
<text x="89" y="190.5">monitoring.</text>
<text x="14.9" y="194.6">-</text>
<text x="17.7" y="194.6">Includes</text>
<text x="26.8" y="194.6">power-on,</text>
<text x="37.9" y="194.6">TX,</text>
<text x="41.9" y="194.6">and</text>
<text x="46.5" y="194.6">RX</text>
<text x="50.1" y="194.6">status</text>
<text x="57.1" y="194.6">indication.</text>
</g>
<g font-size="1.3" fill="#aaa">
<text x="35.5" y="38.1">1</text>
<text x="35.5" y="40.6">3</text>
<text x="44.4" y="38.1">2</text>
<text x="44.4" y="40.6">4</text>
<text x="90.1" y="38.1">1</text>
<text x="90.1" y="40.6">3</text>
<text x="99" y="38.1">2</text>
<text x="99" y="40.6">4</text>
<text x="35.5" y="43.2">5</text>
<text x="35.5" y="45.7">7</text>
<text x="44.4" y="43.2">6</text>
<text x="44.4" y="45.7">8</text>
<text x="90.1" y="43.2">5</text>
<text x="90.1" y="45.7">7</text>
<text x="99" y="43.2">6</text>
<text x="99" y="45.7">8</text>
<text x="34.9" y="50.8">11</text>
<text x="34.9" y="53.3">13</text>
<text x="35.5" y="48.2">9</text>
<text x="43.8" y="48.2">10</text>
<text x="43.8" y="50.8">12</text>
<text x="43.8" y="53.3">14</text>
<text x="89.5" y="50.8">11</text>
<text x="89.5" y="53.3">13</text>
<text x="90.1" y="48.2">9</text>
<text x="98.4" y="48.2">10</text>
<text x="98.4" y="50.8">12</text>
<text x="98.4" y="53.3">14</text>
<text x="34.9" y="55.9">15</text>
<text x="34.9" y="58.4">17</text>
<text x="43.8" y="55.9">16</text>
<text x="43.8" y="58.4">18</text>
<text x="89.5" y="55.9">15</text>
<text x="89.5" y="58.4">17</text>
<text x="98.4" y="55.9">16</text>
<text x="98.4" y="58.4">18</text>
<text x="34.9" y="60.9">19</text>
<text x="34.9" y="63.5">21</text>
<text x="43.8" y="60.9">20</text>
<text x="43.8" y="63.5">22</text>
<text x="89.5" y="60.9">19</text>
<text x="89.5" y="63.5">21</text>
<text x="98.4" y="60.9">20</text>
<text x="98.4" y="63.5">22</text>
<text x="34.9" y="66">23</text>
<text x="34.9" y="68.6">25</text>
<text x="34.9" y="71.1">27</text>
<text x="43.8" y="66">24</text>
<text x="43.8" y="68.6">26</text>
<text x="43.8" y="71.1">28</text>
<text x="89.5" y="66">23</text>
<text x="89.5" y="68.6">25</text>
<text x="89.5" y="71.1">27</text>
<text x="98.4" y="66">24</text>
<text x="98.4" y="68.6">26</text>
<text x="98.4" y="71.1">28</text>
<text x="34.9" y="73.6">29</text>
<text x="34.9" y="76.2">31</text>
<text x="43.8" y="73.6">30</text>
<text x="43.8" y="76.2">32</text>
<text x="89.5" y="73.6">29</text>
<text x="89.5" y="76.2">31</text>
<text x="98.4" y="73.6">30</text>
<text x="98.4" y="76.2">32</text>
<text x="34.9" y="78.7">33</text>
<text x="34.9" y="81.3">35</text>
<text x="34.9" y="83.8">37</text>
<text x="43.8" y="78.7">34</text>
<text x="43.8" y="81.3">36</text>
<text x="43.8" y="83.8">38</text>
<text x="89.5" y="78.7">33</text>
<text x="89.5" y="81.3">35</text>
<text x="89.5" y="83.8">37</text>
<text x="98.4" y="78.7">34</text>
<text x="98.4" y="81.3">36</text>
<text x="98.4" y="83.8">38</text>
<text x="34.9" y="86.3">39</text>
<text x="34.9" y="88.9">41</text>
<text x="43.8" y="86.3">40</text>
<text x="43.8" y="88.9">42</text>
<text x="89.5" y="86.3">39</text>
<text x="89.5" y="88.9">41</text>
<text x="98.4" y="86.3">40</text>
<text x="98.4" y="88.9">42</text>
<text x="34.9" y="91.4">43</text>
<text x="34.9" y="94">45</text>
<text x="43.8" y="91.4">44</text>
<text x="43.8" y="94">46</text>
<text x="89.5" y="91.4">43</text>
<text x="89.5" y="94">45</text>
<text x="98.4" y="91.4">44</text>
<text x="98.4" y="94">46</text>
<text x="34.9" y="96.5">47</text>
<text x="34.9" y="99">49</text>
<text x="34.9" y="101.6">51</text>
<text x="43.8" y="96.5">48</text>
<text x="43.8" y="99">50</text>
<text x="43.8" y="101.6">52</text>
<text x="89.5" y="96.5">47</text>
<text x="89.5" y="99">49</text>
<text x="89.5" y="101.6">51</text>
<text x="98.4" y="96.5">48</text>
<text x="98.4" y="99">50</text>
<text x="98.4" y="101.6">52</text>
</g>
<g font-size="1.3" fill="#725600">
<text x="146.4" y="72.1">PWR_INA_ALERT</text>
<text x="152.1" y="79.7">I2C1_SDA</text>
<text x="152.1" y="82.3">I2C1_SCL</text>
<text x="204.4" y="101.3">TMP_B_ALERT</text>
<text x="224.5" y="98.8">I2C1_SDA</text>
<text x="224.5" y="96.2">I2C1_SCL</text>
<text x="223.7" y="134.3">TX_LED</text>
<text x="223.7" y="145.8">RX_LED</text>
</g>
<g font-size="1" fill="#006464">
<text x="204.6" y="31.3">R7</text>
<text x="168.9" y="65.5">R1</text>
<text x="174.5" y="71.9">Alert</text>
<text x="184.8" y="71.9">VIN+</text>
<text x="174.5" y="74.4">A1</text>
<text x="174.5" y="77">A0</text>
<text x="184.6" y="77">VBUS</text>
<text x="184.8" y="74.4">VIN-</text>
<text x="174.5" y="79.5">SDA</text>
<text x="174.5" y="82">SCL</text>
<text x="185.4" y="79.5">VS+</text>
<text x="185.4" y="82">GND</text>
<text x="223.5" y="89.7">R8</text>
<text x="239.3" y="96">SCL</text>
<text x="239.3" y="101.1">ALERT</text>
<text x="239.3" y="98.6">SDA</text>
<text x="254.5" y="98.6">ADD0</text>
<text x="255.3" y="101.1">GND</text>
<text x="256.2" y="96">V+</text>
<text x="197" y="129">R2</text>
<text x="158.2" y="136.7" transform="rotate(-90 158.2 136.7)">1</text>
<text x="244.8" y="134.1">R10</text>
<text x="198.3" y="140.5">R5</text>
<text x="144.3" y="145.2" transform="rotate(-90 144.3 145.2)">1</text>
</g>
<g font-size="1" fill="#a90000">
<text x="170.8" y="71">3</text>
<text x="190.7" y="71">10</text>
<text x="170.8" y="73.6">1</text>
<text x="170.8" y="76.1">2</text>
<text x="191.2" y="76.1">8</text>
<text x="191.2" y="73.6">9</text>
<text x="170.8" y="78.7">4</text>
<text x="170.8" y="81.2">5</text>
<text x="191.2" y="78.7">6</text>
<text x="191.2" y="81.2">7</text>
<text x="236.9" y="95.2">1</text>
<text x="259.7" y="95.2">5</text>
<text x="236.9" y="100.3">3</text>
<text x="236.9" y="97.7">6</text>
<text x="259.7" y="100.3">2</text>
<text x="259.7" y="97.7">4</text>
<text x="143.4" y="142.8" transform="rotate(-90 143.4 142.8)">1</text>
<text x="157.4" y="139" transform="rotate(-90 157.4 139)">1</text>
</g>
<g font-size="1" fill="#840000">
<text x="127" y="165.8">Drawn</text>
<text x="127" y="173.3">Checked</text>
<text x="127" y="180.8">Approved</text>
<text x="134.7" y="180.8">(1)</text>
<text x="201" y="185.8">Date</text>
<text x="247" y="185.8">Revision</text>
<text x="267" y="185.8">Size</text>
<text x="127" y="190.8">Approved</text>
<text x="134.7" y="190.8">(2)</text>
<text x="201" y="193.3">Software</text>
<text x="247" y="193.3">Sheet</text>
<text x="267" y="193.3">Code</text>
</g>
</svg>
